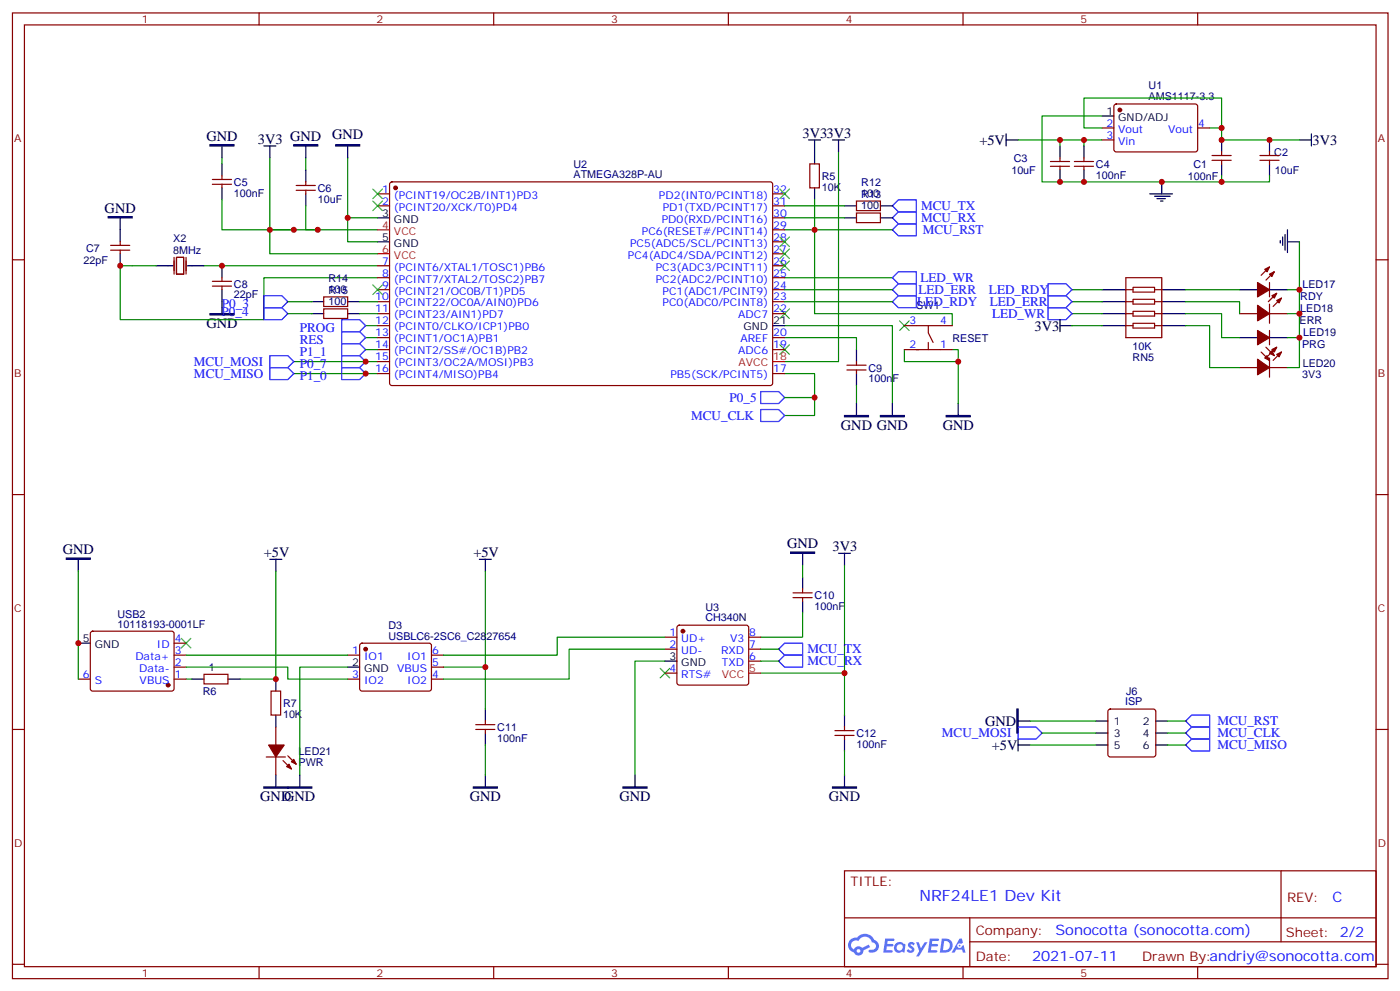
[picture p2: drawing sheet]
<svg xmlns="http://www.w3.org/2000/svg" width="413mm" height="292mm" viewBox="0 0 413 292" stroke-linecap="round" stroke-linejoin="round" font-family="sans-serif">
<g fill="none" stroke="#870000" stroke-width=".35">
<path d="M3.7 3.8h405.3v284.3h-405.3zM7.2 7.3h398.3v277.3h-398.3zM76.3 3.8v3.5M145.5 3.8v3.5M214.6 3.8v3.5M283.8 3.8v3.5M352.9 3.8v3.5M3.7 76.5h3.5M405.5 76.5h3.5M3.7 145.6h3.5M405.5 145.6h3.5M3.7 214.8h3.5"/>
<path d="M405.5 214.8h3.5M248.8 256.4h156.7v28.2h-156.7zM377.5 256.4v20.9M248.9 270.2h156.5M285.8 277.3h119.6M285.8 270.2v14.2M3.7 283.9h3.5M76.3 284.6v3.5M145.5 284.6v3.5M214.6 284.6v3.5M283.8 284.6v3.5M352.9 284.6v3.5"/>
<path d="M405.5 283.9h3.5"/>
</g>
<g fill="#5487ff">
<path d="M267.8 277.6a1.22 1.22 0 0 1 1.8 .2l-.4 .6a.47 .47 0 0 0-.4-.4 .47 .47 0 0 0-.5 .2l.2 .2a1.14 1.14 0 0 1 .8 1.8 1.14 1.14 0 0 1-2 0l-.2-.2 .5-.6 .7 .5a.29 .29 0 0 0 .4-.3 .29 .29 0 0 0-.3-.3 1.04 1.04 0 0 1-.6-1.7z"/>
<path d="M260.8 276.3h2.4l.3 .2-.1 .5-1.8 .1-.2 .8h1.6l.3 .4-.4 .4h-1.6l-.1 1.1h1.7l.2 .3-.2 .3-2.7 .1z"/>
<path d="M274 276.3h2.3l.4 .2-.2 .5-1.8 .1-.1 .8h1.5l.3 .4-.3 .4h-1.6l-.2 1.1h1.7l.2 .3-.2 .3-2.6 .1z"/>
<path d="M282.7 276.3h.7l.4 1.3-.6 .3a.69 .69 0 0 0-1.1 .3 .69 .69 0 0 0 .5 .9 .69 .69 0 0 0 .9-.6l.4-.2 .6 2.2h-.8l-.2-.9h-1.7l-.5 .9h-.9z"/>
<path d="M270 277.4h.7l.7 1.8 1.1-1.8h.8l-2.5 4.2h-.9l1-1.5z"/>
<path d="M277.5 276.3l-.6 4.2h1.4a2.11 2.11 0 0 0 2.4-2.1 2.11 2.11 0 0 0-2.5-2.1zM278.2 277.1a1.39 1.39 0 0 1 1.7 1.4 1.39 1.39 0 0 1-1.8 1.3h-.2z"/>
<path d="M263.8 277.9a1.54 1.54 0 0 0 0 2.2 1.54 1.54 0 0 0 2.1 .1l.6 .3 .3-2.3-.1-.3h-.5a1.49 1.49 0 0 0-2.4 0zM264.1 278.9a.95 .95 0 0 1 1.9 0 .95 .95 0 0 1-1.9 0z"/>
<path d="M250.6 276.7a2.18 2.18 0 0 0 1 3.7 1.44 1.44 0 0 0 1.7 .9 1.44 1.44 0 0 0 1.1-1.4l2-1.1-.4-.7-1.9 1a1.47 1.47 0 0 0-2.5 .4 1.39 1.39 0 0 1-.6-1.9 1.39 1.39 0 0 1 2-.5 2.12 2.12 0 0 1 2.1-1.3 2.12 2.12 0 0 1 1.9 1.7 1.14 1.14 0 0 1 1.1 1.4 1.14 1.14 0 0 1-1.6 .7 .43 .43 0 0 0-.6 .4 .43 .43 0 0 0 .4 .5 1.98 1.98 0 0 0 2.6-1.2 1.98 1.98 0 0 0-1.3-2.6 3.1 3.1 0 0 0-5.2-.6l-.9 .1zM252.4 280a.55 .55 0 0 1 1.1 0 .55 .55 0 0 1-1.1 0z"/>
<circle cx="282.8" cy="278.4" r=".26"/>
</g>
<g fill="#870000" stroke="#870000" stroke-width=".35">
<path d="M84.5 225.7l.7-.7 .7 1.4z"/>
<path d="M85.9 224.3l.7-.7 .7 1.4z"/>
<path d="M79.2 219.4h4.5l-2.4 3.5z"/>
<path d="M376.2 88.5l1.4-.7-.7 1.4z"/>
<path d="M374.8 87.1l1.4-.7-.7 1.4z"/>
<path d="M370.6 89.9l3.5 2.5-3.5 2.1z"/>
<path d="M370.6 97.3l3.5 2.1-3.5 2.1z"/>
<path d="M374.1 104l.7-.7 .7 1.4z"/>
<path d="M372.7 105.4l.7-.7 .7 1.4z"/>
<path d="M370.6 83.2l3.5 2.1-3.5 2.1z"/>
<path d="M374.1 80.7l1.4-.7-.7 1.4z"/>
<path d="M372.7 79.3l1.4-.7-.7 1.4z"/>
<path d="M376.2 104.4l1.4-.8-.7 1.5z"/>
<path d="M374.8 102.9l1.4-.7-.7 1.4z"/>
<path d="M370.6 105.8l3.5 2.4-3.5 2.1z"/>
<circle cx="201.2" cy="185.8" r=".53"/>
<circle cx="116.6" cy="55.3" r=".53"/>
<circle cx="330" cy="32.4" r=".53"/>
<circle cx="49.5" cy="201.7" r=".53"/>
<circle cx="107.7" cy="191.1" r=".53"/>
</g>
<g fill="none" stroke="#870000" stroke-width=".35">
<path d="M324.7 37.7h3.5M328.5 30.8l.4-.2 23.6 .1 .4 .6v13l-.7 .4h-23.5l-.5-.7v-12.7zM352.9 37.7h3.5M62.6 54.3h5.6M62.6 52.8h5.6M65.4 51.8v1M65.4 54.3v1M87.3 56h5.6M87.3 54.6h5.6M90.1 53.6v1M90.1 56v1.1M111.3 57.1h3.5"/>
<path d="M115 53.8l.5-.2h111.8l.4 .7-.1 58.8-.6 .4h-111.8l-.4-.7v-58.5zM227.7 57.1h3.5M238.6 48.3h2.8v7h-2.8zM252.4 59.2h7v2.8h-7zM309.5 49h5.7M309.5 47.6h5.7M312.3 46.5v1.1M312.3 49v1M316.6 49h5.6M316.6 47.6h5.6M319.4 46.5v1.1M319.4 49v1"/>
<path d="M324.7 41.2h3.5M357.2 47.2h5.6M357.2 45.8h5.6M360 44.7v1.1M360 47.2v1.1M371.3 47.2h5.6M371.3 45.8h5.6M374.1 44.7v1.1M374.1 47.2v1.1M32.6 73.7h5.6M32.6 72.2h5.6M35.4 71.2v1"/>
<path d="M35.4 73.7v1M51.3 75.8v4.9M52 75.8h2.1v4.9h-2.1zM54.8 75.8v4.9M111.3 60.6h3.5M111.3 78.2h3.5M227.7 60.6h3.5M227.7 78.2h3.5M227.7 74.7h3.5M227.7 71.2h3.5M227.7 67.7h3.5M227.7 64.1h3.5"/>
<path d="M252.4 62.7h7v2.8h-7zM374.1 78.6l-2.5 2.5M62.6 84.2h5.6M62.6 82.8h5.6M65.4 81.8v1M65.4 84.2v1.1M95.4 87.4h7v2.8h-7zM95.4 90.9h7v2.9h-7zM111.3 95.9h3.5M111.3 81.8h3.5M111.3 85.3h3.5M111.3 88.8h3.5"/>
<path d="M111.3 92.4h3.5M111.3 99.4h3.5M227.7 81.8h3.5M227.7 85.3h3.5M227.7 88.8h3.5M227.7 92.4h3.5M227.7 99.4h3.5M266.5 95.9h14.1M273.5 95.9v2.1l1.5 2.8M331.8 95.9h2.1M331.8 81.8h10.5v17.6h-10.5zM331.8 85.3h2.1"/>
<path d="M331.8 88.8h2.1M331.8 92.4h2.1M333.9 95.2h6.3v1.4h-6.3zM333.9 91.7h6.3v1.4h-6.3zM333.9 88.1h6.3v1.4h-6.3zM333.9 84.6h6.3v1.4h-6.3zM340.2 95.9h2.1M340.2 85.3h2.1M340.2 88.8h2.1M340.2 92.4h2.1M365.3 92.4h5.3M374.1 92.4h5.3"/>
<path d="M374.1 83.2v4.2M374.1 89.5v5.7M374.1 97.3v4.2M375.5 80l-2.5 2.5M376.2 86.4l-2.5 2.4M377.6 87.8l-2.5 2.4M111.3 102.9h3.5M111.3 106.5h3.5M111.3 110h3.5M227.7 102.9h3.5M227.7 110h3.5M249.6 108.9h5.6"/>
<path d="M249.6 107.5h5.6M252.4 106.5v1M252.4 108.9v1.1M266.5 102.9h14.1M273.5 100.8v2.1M365.3 108.2h5.3M371.6 103.6l2.5 2.5M373 102.2l2.5 2.5M374.1 105.4v5.7M374.1 108.2h5.3M376.2 102.2l-2.5 2.5M377.6 103.6l-2.5 2.5"/>
<path d="M233.7 176h5.6M233.7 174.6h5.6M236.5 173.5v1.1M236.5 176v1M23.1 200h3.5M26.8 186l.5-.2h23.3l.5 .2 .2 .5-.1 16.6-.6 .4-23.6-.1-.4-.6v-16.3zM51.3 200h3.5M51.3 196.4h3.5M51.3 192.9h3.5M51.3 189.4h3.5M60.1 198.5h7.1v2.9h-7.1zM102.4 200h3.6"/>
<path d="M102.4 192.9h3.6M106.2 189.6l.5-.2h20l.4 .7v13l-.7 .4-20-.1-.4-.6v-12.7zM127.1 200h3.6M127.1 196.4h3.6M127.1 192.9h3.6M195.9 187.6h3.6M195.9 191.1h3.6M195.9 198.2h3.6M199.7 184.3l.5-.2h19.7l.5 .2 .2 .5v16.2l-.2 .5-.5 .2h-19.7l-.5-.2-.2-.5v-16.2zM220.6 187.6h3.6M220.6 191.1h3.6M220.6 194.7h3.6"/>
<path d="M79.9 203.5h2.8v7h-2.8zM81.3 214.1v5.3M140.2 214.8h5.6M140.2 213.4h5.6M143 212.3v1.1M143 214.8v1M246 216.5h5.7M246 215.1h5.7M248.8 214.1v1M248.8 216.5v1.1M326.7 209l.5-.2h12.7l.5 .2 .2 .5v12.7l-.3 .5-.4 .2h-12.7l-.5-.2-.2-.5v-12.7zM78.5 222.9h5.6"/>
<path d="M81.3 222.9v5.3M83.4 223.9l2.5 2.5M84.8 222.5l2.5 2.5"/>
</g>
<g fill="none" stroke="#000" stroke-width=".35">
<path d="M296.5 39.4v3.6M324.7 34.1h3.5M386.4 39.4v3.6M65.4 43v3.5M65.4 48.3v3.5M65.4 55.3v3.5M77.8 43h3.5M79.5 43v3.5M90.1 43v3.5M90.1 50v3.6M90.1 57.1v3.5M102.4 43v3.5"/>
<path d="M238.3 41.2h3.5M240 41.2v7.1M240 55.3v3.5M245.3 41.2h3.5M247.1 41.2v3.5M296.5 41.2h3.5M312.3 43v3.5M312.3 50v3.6M319.4 43v3.5M319.4 50v3.6M338.8 57.1h6.7M340.2 57.8h4.6"/>
<path d="M340.9 58.5h2.5M342 59.2h.7M342.3 53.6v3.5M360 41.2v3.5M360 48.3v3.5M374.1 41.2v3.5M374.1 48.3v3.5M382.9 41.2h3.5M35.4 64.1v7.1M35.4 74.7v3.5M46 78.2h4.9M55.2 78.2h4.9"/>
<path d="M65.4 78.2v3.6M111.3 64.1h3.5M111.3 71.2h3.5M248.8 64.1h3.6M248.8 60.6h3.6M259.4 64.1h3.6M259.4 60.6h3.6M377.3 70.8v.7M378 69.8v2.4M378.7 69.1v4.6M379.4 71.2h3.5M379.4 67.7v6.7"/>
<path d="M65.4 85.3v7.1M91.9 92.4h3.5M91.9 88.8h3.5M102.4 92.4h3.6M102.4 88.8h3.6M227.7 95.9h3.5M312.3 95.9h3.6M312.3 94.1v3.5M324.7 95.9h7.1M324.7 92.4h7.1M324.7 88.8h7.1M324.7 85.3h7.1"/>
<path d="M342.3 95.9h7.1M342.3 92.4h7.1M342.3 88.8h7.1M342.3 85.3h7.1M365.3 85.3h5.3M365.3 99.4h5.3M374.1 85.3h5.3M374.1 99.4h5.3M252.4 102.9v3.6M252.4 110v3.5M252.4 118.8v3.5M263 118.8v3.5"/>
<path d="M282.4 118.8v3.5M23.1 164.7v3.5M79.5 164.7h3.5M81.3 164.7v3.5M141.3 164.7h3.5M143 164.7v3.5M236.5 162.9v3.5M236.5 170v3.5M236.5 177v3.6M247.1 162.9h3.5M248.8 162.9v3.5M23.1 189.4h3.5"/>
<path d="M56.6 200h3.5M67.2 200h3.5M81.3 200v3.5M102.4 196.4h3.6M195.9 194.7h3.6M81.3 210.5v3.6M143 208.8v3.5M143 215.8v3.6M248.8 210.5v3.6M248.8 217.6v3.5M300 219.4h3.5M300 217.6v3.5"/>
<path d="M300 212.3h3.5M322.9 219.4h3.6M322.9 212.3h3.6M322.9 215.8h3.6M340.6 219.4h3.5M340.6 212.3h3.5M340.6 215.8h3.5M81.3 228.2v3.5M88.3 228.2v3.5M143 228.2v3.5M187.1 228.2v3.5M248.8 228.2v3.5"/>
</g>
<g fill="none" stroke="#3c3" stroke-width=".35">
<path d="M109.9 59.2l2.8 2.8M109.9 55.7l2.8 2.8M112.7 59.2l-2.8 2.8M112.7 55.7l-2.8 2.8M229.8 55.7l2.8 2.8M232.6 55.7l-2.8 2.8M229.8 69.8l2.8 2.8M229.8 73.3l2.8 2.8M229.8 76.8l2.8 2.9M232.6 69.8l-2.8 2.8M232.6 73.3l-2.8 2.8M232.6 76.8l-2.8 2.9"/>
<path d="M109.9 83.9l2.8 2.8M112.7 83.9l-2.8 2.8M229.8 90.9l2.8 2.9M232.6 90.9l-2.8 2.9M265.1 94.5l2.8 2.8M267.9 94.5l-2.8 2.8M229.8 101.5l2.8 2.9M232.6 101.5l-2.8 2.9M53.4 188l2.8 2.8M56.2 188l-2.8 2.8M194.5 196.8l2.8 2.8M197.3 196.8l-2.8 2.8"/>
</g>
<g fill="none" stroke="#008700" stroke-width=".35">
<path d="M324.7 37.7h-5.3v-8.8h40.6v12.3h22.9M324.7 34.1h-17.6v19.5h52.9v-1.8M356.4 37.7h3.6M65.4 58.8v8.9h21.2M65.4 46.5v1.8M79.5 46.5v21.2h31.8M90.1 46.5v3.5M102.4 46.5v17.6h8.9M240 58.8v8.9h-8.8M247.1 44.7v61.8h-15.9M300 41.2h24.7M312.3 41.2v1.8"/>
<path d="M319.4 41.2v1.8M374.1 51.8v1.8h-14.1M46 78.2h-10.6v15.9h42.4v-12.3h33.5M60.1 78.2h51.2M79.5 67.7v7h31.8M90.1 60.6v7.1h3.5M102.4 64.1v7.1h8.9M231.2 60.6h17.6M231.2 64.1h17.6M263 67.7h-23v24.7h40.6v3.5M382.9 71.2v28.2h-3.5M84.8 88.8h7.1"/>
<path d="M84.8 92.4h7.1M106 88.8h5.3M106 92.4h5.3M107.7 99.4h3.6M107.7 95.9h3.6M231.2 99.4h21.2v3.5M231.2 95.9h31.8v22.9M231.2 81.8h31.8M231.2 85.3h31.8M231.2 88.8h31.8M315.9 95.9h8.8M315.9 85.3h8.8"/>
<path d="M315.9 88.8h8.8M315.9 92.4h8.8M349.4 92.4h10.6v7h5.3M349.4 88.8h15.9v3.6M349.4 95.9h7v12.3h8.9M349.4 85.3h15.9M379.4 85.3h3.5M379.4 92.4h3.5M382.9 99.4v8.8h-3.5M86.6 110h24.7M86.6 106.5h24.7M107.7 102.9h3.6"/>
<path d="M231.2 110h8.8v12.3h-8.8M231.2 117.1h8.8M252.4 113.5v5.3M266.5 102.9v3.6h15.9v-3.6h-1.8M282.4 106.5v12.3M23.1 168.2v31.8M81.3 168.2v31.8h-10.6M143 168.2v28.2h-12.3M236.5 166.4v3.6M248.8 166.4v31.8h-24.6M54.8 196.4h30v3.6h17.6M54.8 200h1.8"/>
<path d="M54.8 192.9h47.6M102.4 196.4h-14.1v31.8M143 196.4v12.4M195.9 194.7h-8.8v33.5M195.9 187.6h-31.7v5.3h-33.5M195.9 191.1h-28.2v8.9h-37M224.2 191.1h5.2M224.2 194.7h5.2M236.5 180.6v7h-12.3M248.8 198.2v12.3M143 219.4v8.8M303.5 212.3h19.4"/>
<path d="M303.5 219.4h19.4M307.1 215.8h15.8M344.1 215.8h5.3M344.1 219.4h5.3M344.1 212.3h5.3M248.8 221.1v7.1"/>
</g>
<g fill="#000" stroke="#000" stroke-width=".35">
<path d="M61.9 42.6h7v.4h-7zM86.6 42.6h7v.4h-7zM98.9 42.6h7.1v.4h-7.1zM31.9 63.8h7v.3h-7zM61.9 92.4h7v.3h-7zM248.8 122.3h7.1v.4h-7.1zM259.4 122.3h7.1v.4h-7.1zM278.8 122.3h7.1v.4h-7.1zM19.5 164.3h7.1v.4h-7.1zM233 162.6h7v.3h-7zM299.6 208.8h.4v7h-.4zM77.8 231.7h7v.4h-7z"/>
<path d="M84.8 231.7h7.1v.4h-7.1zM139.5 231.7h7v.4h-7zM183.6 231.7h7v.4h-7zM245.3 231.7h7.1v.4h-7.1z"/>
</g>
<g fill="none" stroke="#00f" stroke-width=".35">
<path d="M263 67.7l1.7-1.8h5.3v3.5h-5.3zM263 60.6l1.7-1.8h5.3v3.6h-5.3zM263 64.1l1.7-1.7h5.3v3.5h-5.3zM77.8 90.6h5.2l1.8 1.8-1.8 1.7h-5.2zM77.8 87.1h5.2l1.8 1.7-1.8 1.8h-5.2zM100.7 94.1h5.3l1.7 1.8-1.7 1.7h-5.3zM100.7 97.6h5.3l1.7 1.8-1.7 1.8h-5.3zM263 88.8l1.7-1.7h5.3v3.5h-5.3zM263 81.8l1.7-1.8h5.3v3.5h-5.3zM264.7 83.5h5.3v3.6h-5.3l-1.7-1.8zM308.8 83.5h5.3l1.8 1.8-1.8 1.8h-5.3zM308.8 87.1h5.3l1.8 1.7-1.8 1.8h-5.3z"/>
<path d="M308.8 90.6h5.3l1.8 1.8-1.8 1.7h-5.3zM79.5 108.2h5.3l1.8 1.8-1.8 1.8h-5.3zM79.5 104.7h5.3l1.8 1.8-1.8 1.7h-5.3zM100.7 101.2h5.3l1.7 1.7-1.7 1.8h-5.3zM100.7 104.7h5.3l1.7 1.8-1.7 1.7h-5.3zM100.7 108.2h5.3l1.7 1.8-1.7 1.8h-5.3zM224.2 115.3h5.2l1.8 1.8-1.8 1.7h-5.2zM224.2 120.6h5.2l1.8 1.7-1.8 1.8h-5.2zM229.4 194.7l1.8-1.8h5.3v3.5h-5.3zM231.2 189.4h5.3v3.5h-5.3l-1.8-1.8zM300 214.1h5.3l1.8 1.7-1.8 1.8h-5.3zM349.4 219.4l1.8-1.8h5.2v3.5h-5.2z"/>
<path d="M349.4 215.8l1.8-1.7h5.2v3.5h-5.2zM349.4 212.3l1.8-1.8h5.2v3.6h-5.2z"/>
</g>
<path d="M111.3 67.7h3.5M111.3 74.7h3.5M227.7 106.5h3.5M220.6 198.2h3.6" fill="none" stroke="#f00" stroke-width=".35"/>
<g fill="#c00">
<circle cx="81.3" cy="200" r=".88"/>
<circle cx="143" cy="196.4" r=".88"/>
<circle cx="248.8" cy="198.2" r=".88"/>
<circle cx="65.4" cy="78.2" r=".88"/>
<circle cx="102.4" cy="64.1" r=".88"/>
<circle cx="93.6" cy="67.7" r=".88"/>
<circle cx="282.4" cy="106.5" r=".88"/>
<circle cx="240" cy="67.7" r=".88"/>
<circle cx="86.6" cy="67.7" r=".88"/>
<circle cx="79.5" cy="67.7" r=".88"/>
<circle cx="312.3" cy="53.6" r=".88"/>
<circle cx="360" cy="37.7" r=".88"/>
<circle cx="360" cy="41.2" r=".88"/>
<circle cx="319.4" cy="41.2" r=".88"/>
<circle cx="342.3" cy="53.6" r=".88"/>
<circle cx="319.4" cy="53.6" r=".88"/>
<circle cx="374.1" cy="41.2" r=".88"/>
<circle cx="360" cy="53.6" r=".88"/>
<circle cx="312.3" cy="41.2" r=".88"/>
<circle cx="107.7" cy="106.5" r=".88"/>
<circle cx="107.7" cy="110" r=".88"/>
<circle cx="240" cy="117.1" r=".88"/>
<circle cx="382.9" cy="92.4" r=".88"/>
<circle cx="382.9" cy="85.3" r=".88"/>
<circle cx="382.9" cy="99.4" r=".88"/>
<circle cx="35.4" cy="78.2" r=".88"/>
<circle cx="23.1" cy="189.4" r=".88"/>
</g>
<text font-size="4.6" fill="#00f" x="270.9" y="265.4">NRF24LE1 Dev Kit</text>
<g font-size="4.2">
<text x="60.8" y="41.5">GND</text>
<text x="97.9" y="40.9">GND</text>
<text x="236.5" y="40.5">3V33V3</text>
<text x="76" y="42.3">3V3 GND</text>
<text x="288.6" y="42.6">+5V</text>
<text x="386.8" y="42.7">3V3</text>
<text x="30.8" y="62.7">GND</text>
<text x="60.8" y="96.7">GND</text>
<text x="304.9" y="97.4">3V3</text>
<text x="247.8" y="126.7">GND GND</text>
<text x="277.8" y="126.7">GND</text>
<text x="231.9" y="161.5">GND</text>
<text x="18.5" y="163.2">GND</text>
<text x="77.8" y="164">+5V</text>
<text x="139.5" y="164">+5V</text>
<text x="245.3" y="162.2">3V3</text>
<text x="290.3" y="213.7">GND</text>
<text x="292.3" y="220.8">+5V</text>
<text x="76.7" y="235.9">GND</text>
<text x="83.7" y="235.9">GND</text>
<text x="138.4" y="235.9">GND</text>
<text x="182.5" y="235.9">GND</text>
<text x="244.3" y="235.9">GND</text>
</g>
<g font-size="4.2" fill="#00f">
<text x="392.6" y="265.7">C</text>
<text x="311" y="275.2">Sonocotta (sonocotta.com)</text>
<text x="304.1" y="283">2021-07-11</text>
</g>
<g font-size="3.9" fill="#00f">
<text x="271.4" y="61.8">MCU_TX</text>
<text x="271.4" y="65.4">MCU_RX</text>
<text x="271.9" y="68.9">MCU_RST</text>
<text x="271.3" y="83.1">LED_WR</text>
<text x="270.6" y="86.7">LED_ERR</text>
<text x="291.4" y="86.5">LED_RDY</text>
<text x="65.3" y="93.1">P0_4</text>
<text x="65.4" y="90.6">P0_3</text>
<text x="270.3" y="90.2">LED_RDY</text>
<text x="291.7" y="90.1">LED_ERR</text>
<text x="292.3" y="93.6">LED_WR</text>
<text x="88.3" y="97.6">PROG</text>
<text x="88.3" y="101.2">RES</text>
<text x="57.1" y="107.7">MCU_MOSI</text>
<text x="88.3" y="104.7">P1_1</text>
<text x="57.2" y="111.3">MCU_MISO</text>
<text x="88.3" y="111.8">P1_0</text>
<text x="88.3" y="108.2">P0_7</text>
<text x="215" y="118.3">P0_5</text>
<text x="203.7" y="123.6">MCU_CLK</text>
<text x="237.9" y="192.4">MCU_TX</text>
<text x="237.9" y="195.9">MCU_RX</text>
<text x="358.7" y="213.5">MCU_RST</text>
<text x="277.6" y="217.1">MCU_MOSI</text>
<text x="358.7" y="220.6">MCU_MISO</text>
<text x="358.7" y="217">MCU_CLK</text>
</g>
<g font-size="3.9" fill="#800">
<text x="250.6" y="261">TITLE:</text>
<text x="379.2" y="265.7">REV:</text>
<text x="287.5" y="275.2">Company:</text>
<text x="378.9" y="275.8">Sheet: 2/2</text>
<text x="287.5" y="282.9">Date:</text>
<text x="336.6" y="282.9">Drawn By:andriy@sonocotta.com</text>
</g>
<g font-size="3.2" fill="#800">
<text x="41.8" y="6.8">1</text>
<text x="110.9" y="6.8">2</text>
<text x="180.1" y="6.8">3</text>
<text x="249.2" y="6.8">4</text>
<text x="318.3" y="6.8">5</text>
<text x="4.2" y="41.9">A</text>
<text x="406" y="41.9">A</text>
<text x="4.2" y="111.1">B</text>
<text x="406" y="111.1">B</text>
<text x="4.2" y="180.2">C</text>
<text x="406" y="180.2">C</text>
<text x="4.2" y="249.3">D</text>
<text x="406" y="249.3">D</text>
<text x="41.8" y="287.6">1</text>
<text x="110.9" y="287.6">2</text>
<text x="180.1" y="287.6">3</text>
<text x="249.2" y="287.6">4</text>
<text x="318.3" y="287.6">5</text>
</g>
<g font-size="3.2" fill="#000080">
<text x="338.5" y="29.6">AMS1117-3.3</text>
<text x="338.5" y="26.3">U1</text>
<text x="298.7" y="47.6">C3</text>
<text x="375.5" y="45.9">C2</text>
<text x="169" y="52.5">ATMEGA328P-AU</text>
<text x="169" y="49.5">U2</text>
<text x="242.1" y="53">R5</text>
<text x="298" y="51.2">10uF</text>
<text x="322.9" y="52.6">100nF</text>
<text x="322.9" y="49.3">C4</text>
<text x="350" y="52.9">100nF</text>
<text x="351.7" y="49.4">C1</text>
<text x="375.6" y="51.2">10uF</text>
<text x="68.9" y="57.9">100nF</text>
<text x="68.9" y="54.7">C5</text>
<text x="93.6" y="59.6">10uF</text>
<text x="93.6" y="56.5">C6</text>
<text x="242.1" y="56.1">10K</text>
<text x="253.8" y="58.1">100</text>
<text x="253.8" y="54.9">R12</text>
<text x="253.8" y="58.4">R13</text>
<text x="253.8" y="61.7">100</text>
<text x="51" y="71.3">X2</text>
<text x="24.6" y="77.6">22pF</text>
<text x="25.3" y="74.1">C7</text>
<text x="51" y="74.7">8MHz</text>
<text x="96.8" y="83.1">R14</text>
<text x="68.9" y="87.9">22pF</text>
<text x="68.9" y="84.7">C8</text>
<text x="96.8" y="86.4">100</text>
<text x="96.8" y="89.9">100</text>
<text x="96.8" y="86.6">R15</text>
<text x="383.2" y="88.2">RDY</text>
<text x="383.8" y="84.7">LED17</text>
<text x="270" y="90.9">SW1</text>
<text x="383" y="95.3">ERR</text>
<text x="383.2" y="91.8">LED18</text>
<text x="280.7" y="100.6">RESET</text>
<text x="384" y="98.8">LED19</text>
<text x="333.7" y="102.9">10K</text>
<text x="333.7" y="106.3">RN5</text>
<text x="383.7" y="102.3">PRG</text>
<text x="383.9" y="107.9">LED20</text>
<text x="255.9" y="112.6">100nF</text>
<text x="255.9" y="109.4">C9</text>
<text x="383.7" y="111.2">3V3</text>
<text x="207.9" y="179.8">U3</text>
<text x="240" y="179.6">100nF</text>
<text x="240" y="176.4">C10</text>
<text x="34.6" y="184.8">10118193-0001LF</text>
<text x="34.6" y="181.8">USB2</text>
<text x="114.5" y="185.1">D3</text>
<text x="207.9" y="182.9">CH340N</text>
<text x="114.5" y="188.3">USBLC6-2SC6_C2827654</text>
<text x="61.5" y="197.5">1</text>
<text x="59.8" y="204.7">R6</text>
<text x="83.4" y="208.2">R7</text>
<text x="331.5" y="207.5">ISP</text>
<text x="331.8" y="204.5">J6</text>
<text x="83.4" y="211.4">10K</text>
<text x="146.5" y="215.2">C11</text>
<text x="146.5" y="218.4">100nF</text>
<text x="252.4" y="220.2">100nF</text>
<text x="252.4" y="217">C12</text>
<text x="88" y="225.5">PWR</text>
<text x="88" y="222.2">LED21</text>
</g>
<g font-size="3.2">
<text x="326" y="33.8">1</text>
<text x="329.5" y="35.6">GND/ADJ</text>
<text x="112.6" y="63.8">3</text>
<text x="116.1" y="65.5">GND</text>
<text x="112.6" y="70.8">5</text>
<text x="116.1" y="72.6">GND</text>
<text x="227.9" y="95.5">21</text>
<text x="219.1" y="97.3">GND</text>
<text x="24.4" y="189">5</text>
<text x="27.9" y="190.8">GND</text>
<text x="103.8" y="196.1">2</text>
<text x="107.3" y="197.8">GND</text>
<text x="197.3" y="194.3">3</text>
<text x="200.8" y="196.1">GND</text>
<text x="328.2" y="213.4">1</text>
<text x="336.8" y="213.4">2</text>
<text x="328.2" y="216.9">3</text>
<text x="328.2" y="220.4">5</text>
<text x="336.8" y="216.9">4</text>
<text x="336.8" y="220.4">6</text>
</g>
<g font-size="3.2" fill="#00f">
<text x="326" y="37.3">2</text>
<text x="326" y="40.9">3</text>
<text x="329.5" y="39.1">Vout</text>
<text x="344.3" y="39.1">Vout</text>
<text x="353.1" y="37.3">4</text>
<text x="329.5" y="42.6">Vin</text>
<text x="112.6" y="56.7">1</text>
<text x="116.1" y="58.5">(PCINT19/OC2B/INT1)PD3</text>
<text x="194.2" y="58.5">PD2(INT0/PCINT18)</text>
<text x="227.9" y="56.7">32</text>
<text x="112.6" y="60.3">2</text>
<text x="116.1" y="62">(PCINT20/XCK/T0)PD4</text>
<text x="195" y="65.5">PD0(RXD/PCINT16)</text>
<text x="195.3" y="62">PD1(TXD/PCINT17)</text>
<text x="227.9" y="63.8">30</text>
<text x="227.9" y="60.3">31</text>
<text x="189.1" y="69.1">PC6(RESET#/PCINT14)</text>
<text x="227.9" y="70.8">28</text>
<text x="227.9" y="67.3">29</text>
<text x="112.6" y="77.9">7</text>
<text x="185" y="76.1">PC4(ADC4/SDA/PCINT12)</text>
<text x="185.6" y="72.6">PC5(ADC5/SCL/PCINT13)</text>
<text x="227.9" y="77.9">26</text>
<text x="227.9" y="74.4">27</text>
<text x="112.6" y="81.4">8</text>
<text x="116.1" y="79.7">(PCINT6/XTAL1/TOSC1)PB6</text>
<text x="116.1" y="83.2">(PCINT7/XTAL2/TOSC2)PB7</text>
<text x="193.2" y="83.2">PC2(ADC2/PCINT10)</text>
<text x="193.2" y="79.7">PC3(ADC3/PCINT11)</text>
<text x="227.9" y="81.4">25</text>
<text x="110.6" y="88.5">10</text>
<text x="112.6" y="84.9">9</text>
<text x="116.1" y="86.7">(PCINT21/OC0B/T1)PD5</text>
<text x="195.2" y="86.7">PC1(ADC1/PCINT9)</text>
<text x="227.9" y="88.5">23</text>
<text x="227.9" y="84.9">24</text>
<text x="110.6" y="92">11</text>
<text x="110.6" y="95.5">12</text>
<text x="116.1" y="90.2">(PCINT22/OC0A/AIN0)PD6</text>
<text x="116.1" y="93.8">(PCINT23/AIN1)PD7</text>
<text x="195.2" y="90.2">PC0(ADC0/PCINT8)</text>
<text x="217.5" y="93.8">ADC7</text>
<text x="227.9" y="92">22</text>
<text x="268" y="95.5">3</text>
<text x="277.1" y="95.5">4</text>
<text x="110.6" y="99.1">13</text>
<text x="116.1" y="97.3">(PCINT0/CLKO/ICP1)PB0</text>
<text x="116.1" y="100.8">(PCINT1/OC1A)PB1</text>
<text x="218.2" y="100.8">AREF</text>
<text x="227.9" y="99.1">20</text>
<text x="110.6" y="102.6">14</text>
<text x="110.6" y="106.1">15</text>
<text x="116.1" y="104.4">(PCINT2/SS#/OC1B)PB2</text>
<text x="116.1" y="107.9">(PCINT3/OC2A/MOSI)PB3</text>
<text x="217.5" y="104.4">ADC6</text>
<text x="227.9" y="102.6">19</text>
<text x="268" y="102.6">2</text>
<text x="277.1" y="102.6">1</text>
<text x="110.6" y="109.6">16</text>
<text x="116.1" y="111.4">(PCINT4/MISO)PB4</text>
<text x="197.6" y="111.4">PB5(SCK/PCINT5)</text>
<text x="227.9" y="109.6">17</text>
<text x="46.2" y="190.8">ID</text>
<text x="51.5" y="189">4</text>
<text x="197.3" y="187.3">1</text>
<text x="197.3" y="190.8">2</text>
<text x="200.8" y="189">UD+</text>
<text x="215.1" y="189">V3</text>
<text x="220.8" y="190.8">7</text>
<text x="220.8" y="187.3">8</text>
<text x="39.9" y="194.3">Data+</text>
<text x="41" y="197.8">Data-</text>
<text x="51.5" y="196.1">2</text>
<text x="51.5" y="192.5">3</text>
<text x="103.8" y="192.5">1</text>
<text x="107.3" y="194.3">IO1</text>
<text x="117" y="197.8">VBUS</text>
<text x="120" y="194.3">IO1</text>
<text x="127.3" y="196.1">5</text>
<text x="127.3" y="192.5">6</text>
<text x="197.3" y="197.8">4</text>
<text x="200.8" y="192.5">UD-</text>
<text x="212.5" y="192.5">RXD</text>
<text x="212.7" y="196.1">TXD</text>
<text x="220.8" y="194.3">6</text>
<text x="24.4" y="199.6">6</text>
<text x="27.9" y="201.4">S</text>
<text x="41.2" y="201.4">VBUS</text>
<text x="51.5" y="199.6">1</text>
<text x="103.8" y="199.6">3</text>
<text x="107.3" y="201.4">IO2</text>
<text x="120" y="201.4">IO2</text>
<text x="127.3" y="199.6">4</text>
<text x="200.8" y="199.6">RTS#</text>
</g>
<g font-size="3.2" fill="#f00">
<text x="112.6" y="67.3">4</text>
<text x="116.1" y="69.1">VCC</text>
<text x="112.6" y="74.4">6</text>
<text x="116.1" y="76.1">VCC</text>
<text x="217.6" y="107.9">AVCC</text>
<text x="227.9" y="106.1">18</text>
<text x="220.8" y="197.8">5</text>
<text x="212.7" y="199.6">VCC</text>
</g>
</svg>
